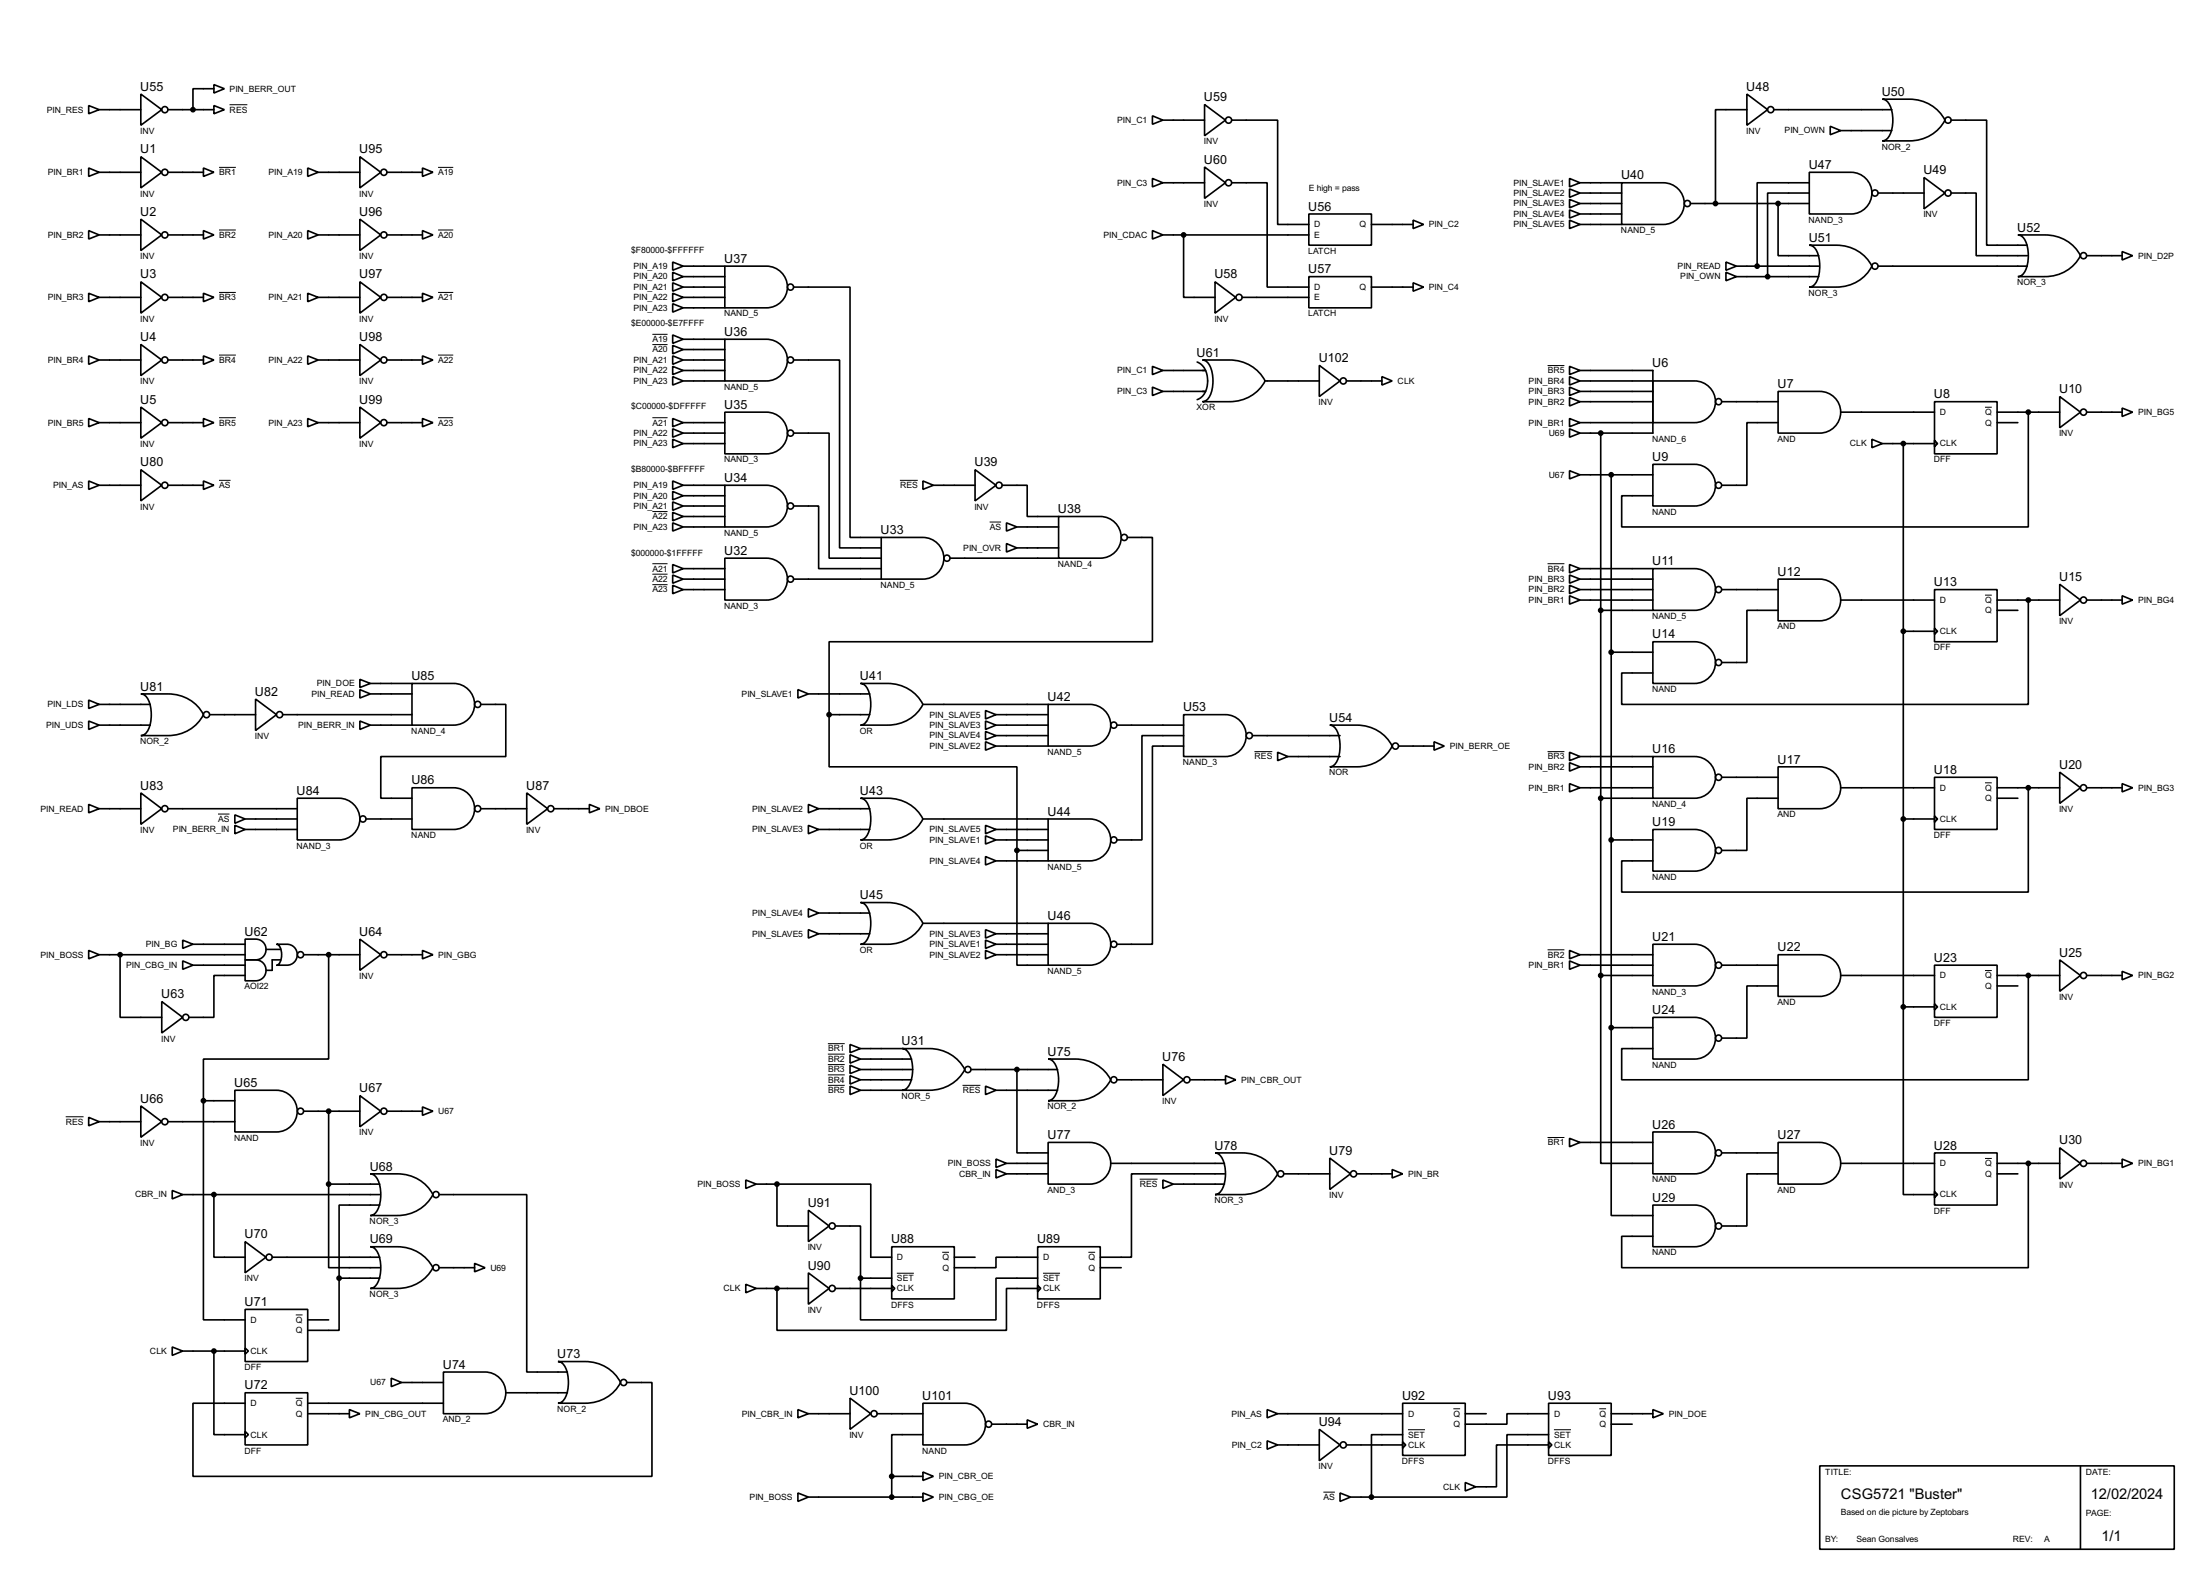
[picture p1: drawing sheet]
<svg xmlns="http://www.w3.org/2000/svg" width="536mm" height="383mm" viewBox="0 0 536 383" stroke-linecap="round" stroke-linejoin="round" font-family="sans-serif">
<g fill="none" stroke="#000" stroke-width=".4">
<path d="M21.6 25.7l2.6 1-2.6 1zM24.2 26.7h10.1M34.3 38.2l5.1 3.8-5.1 3.8zM34.3 22.9l5.1 3.8-5.1 3.8zM40.9 26.7h11.2M52.1 25.7l2.6 1-2.6 1zM52.1 20.6l2.6 1-2.6 1.1zM52.1 21.6h-5.1v5.1M87.7 38.2l5.1 3.8-5.1 3.8zM280.7 28.2l2.6 1.1-2.6 1zM283.3 29.3h10.1M293.4 25.5l5.1 3.8-5.1 3.8z"/>
<path d="M300 29.3h11.2v25.4h7.6M425.5 22.9l5.1 3.8-5.1 3.8zM425.5 26.7h-7.6v22.9M432.1 26.7h28.7M445.8 30.8l2.6 1-2.6 1zM448.4 31.8h12.4M458.5 24.2h6.6a9.6 9.6 0 0 1 8.7 5.1 9.6 9.6 0 0 1-8.7 5h-6.6a3.2 3.2 0 0 0 2.4-3.1 7.7 7.7 0 0 0-1.4-6.6zM475.3 29.3h8.6v30.4h9.9M21.6 40.9l2.6 1.1-2.6 1zM21.6 56.2l2.6 1-2.6 1zM24.2 42h10.1M24.2 57.2h10.1"/>
<path d="M34.3 53.4l5.1 3.8-5.1 3.8zM40.9 42h8.7M40.9 57.2h8.7M49.6 40.9l2.5 1.1-2.5 1zM49.6 56.2l2.5 1-2.5 1zM75 40.9l2.5 1.1-2.5 1zM75 56.2l2.5 1-2.5 1zM77.5 42h10.2M77.5 57.2h10.2M87.7 53.4l5.1 3.8-5.1 3.8zM94.3 42h8.6M94.3 57.2h8.6"/>
<path d="M102.9 40.9l2.6 1.1-2.6 1zM102.9 56.2l2.6 1-2.6 1zM280.7 56.2l2.6 1-2.6 1zM280.7 43.5l2.6 1-2.6 1zM283.3 57.2h35.5M283.3 44.5h10.1M288.3 57.2v15.2h7.7M293.4 40.7l5.1 3.8-5.1 3.8zM300 44.5h8.7v25.4h10.1M318.8 52.1h15.3v7.6h-15.3zM334.1 54.7h10.1M344.2 53.6l2.6 1.1-2.6 1z"/>
<path d="M382.3 43.5l2.6 1-2.6 1zM382.3 46l2.6 1-2.6 1.1zM382.3 48.6l2.6 1-2.6 1zM382.3 51.1l2.6 1-2.6 1zM382.3 53.6l2.6 1.1-2.6 1zM384.9 44.5h10.1M384.9 47h10.1M384.9 49.6h10.1M384.9 52.1h10.1M384.9 54.7h10.1M395 44.5h10.2a5.1 5.1 0 0 1 5.1 5.1 5.1 5.1 0 0 1-5.1 5.1h-10.2zM411.8 49.6h28.9"/>
<path d="M433.1 49.6v12.7h9.9M440.7 42h10.2a5.1 5.1 0 0 1 5.1 5 5.1 5.1 0 0 1-5.1 5.1h-10.2zM440.7 59.7h6.6a9.5 9.5 0 0 1 8.7 5.1 9.5 9.5 0 0 1-8.7 5.1h-6.6a3.2 3.2 0 0 0 2.4-3.1 7.8 7.8 0 0 0-1.3-6.7zM440.7 44.5h-12.7v20.3M440.7 47h-10.1v20.4M457.5 47h11.2M468.7 43.2l5.1 3.8-5.1 3.9zM475.3 47h6.1v15.3h12.4M491.5 57.2h6.6a9.5 9.5 0 0 1 8.7 5.1 9.5 9.5 0 0 1-8.7 5.1h-6.6a3.2 3.2 0 0 0 2.4-3.2 7.7 7.7 0 0 0-1.3-6.6zM21.6 71.4l2.6 1-2.6 1.1zM24.2 72.4h10.1M34.3 68.6l5.1 3.8-5.1 3.9z"/>
<path d="M40.9 72.4h8.7M49.6 71.4l2.5 1-2.5 1.1zM75 71.4l2.5 1-2.5 1.1zM77.5 72.4h10.2M87.7 68.6l5.1 3.8-5.1 3.9zM94.3 72.4h8.6M102.9 71.4l2.6 1-2.6 1.1zM163.9 63.8l2.5 1-2.5 1zM163.9 66.3l2.5 1.1-2.5 1zM163.9 68.9l2.5 1-2.5 1zM163.9 71.4l2.5 1-2.5 1.1zM163.9 74l2.5 1-2.5 1z"/>
<path d="M166.4 72.4h10.2M166.4 64.8h10.2M166.4 67.4h10.2M166.4 69.9h10.2M166.4 75h10.2M176.6 64.8h10.1a5.1 5.1 0 0 1 5.1 5.1 5.1 5.1 0 0 1-5.1 5.1h-10.1zM193.3 69.9h13.8v61h7.6M296 68.6l5 3.8-5 3.9zM302.6 72.4h16.2M318.8 67.4h15.3v7.6h-15.3zM334.1 69.9h10.1M344.2 68.9l2.6 1-2.6 1z"/>
<path d="M420.4 63.8l2.6 1-2.6 1zM420.4 66.3l2.6 1.1-2.6 1zM423 64.8h20M423 67.4h20M457.5 64.8h36.3M508.3 62.3h8.6M516.9 61.3l2.6 1-2.6 1zM21.6 86.7l2.6 1-2.6 1zM24.2 87.7h10.1M34.3 83.9l5.1 3.8-5.1 3.8zM34.3 99.1l5.1 3.8-5.1 3.8zM40.9 87.7h8.7"/>
<path d="M49.6 86.7l2.5 1-2.5 1zM75 86.7l2.5 1-2.5 1zM77.5 87.7h10.2M87.7 83.9l5.1 3.8-5.1 3.8zM87.7 99.1l5.1 3.8-5.1 3.8zM94.3 87.7h8.6M102.9 86.7l2.6 1-2.6 1zM163.9 81.6l2.5 1-2.5 1zM163.9 84.1l2.5 1-2.5 1.1zM163.9 86.7l2.5 1-2.5 1zM163.9 89.2l2.5 1-2.5 1zM163.9 91.7l2.5 1.1-2.5 1z"/>
<path d="M166.4 90.2h10.2M166.4 92.8h10.2M166.4 87.7h10.2M166.4 82.6h10.2M166.4 85.1h10.2M176.6 82.6h10.1a5.1 5.1 0 0 1 5.1 5.1 5.1 5.1 0 0 1-5.1 5.1h-10.1zM193.3 87.7h11.2v45.7h10.2M280.7 89.2l2.6 1-2.6 1zM280.7 94.3l2.6 1-2.6 1zM283.3 90.2h10.4M283.3 95.3h10.4M291.6 88.2a5.2 5.2 0 0 1 2.4 6.2 3.8 3.8 0 0 1-2.4 2.9"/>
<path d="M292.9 87.7h6.6a9.6 9.6 0 0 1 8.7 5.1 9.6 9.6 0 0 1-8.7 5h-6.6a3.2 3.2 0 0 0 2.4-3.1 7.7 7.7 0 0 0-1.4-6.6zM308.2 92.8h13.2M321.4 89l5 3.8-5 3.8zM328 92.8h8.6M336.6 91.7l2.5 1.1-2.5 1zM382.3 89.2l2.6 1-2.6 1zM382.3 91.7l2.6 1.1-2.6 1zM382.3 94.3l2.6 1-2.6 1zM382.3 96.8l2.6 1-2.6 1.1zM384.9 90.2h17.7v15.3h-17.7M384.9 92.8h17.7M384.9 95.3h17.7"/>
<path d="M384.9 97.8h17.7M402.6 92.8h10.2a5.1 5.1 0 0 1 5.1 5 5.1 5.1 0 0 1-5.1 5.1h-10.2zM419.4 97.8h13.7M433.1 95.3h10.2a5.1 5.1 0 0 1 5.1 5.1 5.1 5.1 0 0 1-5.1 5.1h-10.2zM471.2 97.8h15.3v12.7h-15.3zM501.7 96.6l5.1 3.8-5.1 3.8zM516.9 99.4l2.6 1-2.6 1zM21.6 101.9l2.6 1-2.6 1zM21.6 117.1l2.6 1.1-2.6 1zM24.2 102.9h10.1M24.2 118.2h10.1M34.3 114.4l5.1 3.8-5.1 3.8z"/>
<path d="M40.9 102.9h8.7M40.9 118.2h8.7M49.6 101.9l2.5 1-2.5 1zM49.6 117.1l2.5 1.1-2.5 1zM75 101.9l2.5 1-2.5 1zM77.5 102.9h10.2M94.3 102.9h8.6M102.9 101.9l2.6 1-2.6 1zM163.9 117.1l2.5 1.1-2.5 1zM163.9 119.7l2.5 1-2.5 1zM163.9 101.9l2.5 1-2.5 1zM163.9 104.4l2.5 1.1-2.5 1z"/>
<path d="M163.9 107l2.5 1-2.5 1zM166.4 102.9h10.2M166.4 118.2h10.2M166.4 105.5h10.2M166.4 108h10.2M176.6 118.2h10.1a5.1 5.1 0 0 1 5.1 5 5.1 5.1 0 0 1-5.1 5.1h-10.1zM176.6 100.4h10.1a5.1 5.1 0 0 1 5.1 5 5.1 5.1 0 0 1-5.1 5.1h-10.1zM193.3 105.5h8.7v30.4h12.7M224.8 117.1l2.6 1.1-2.6 1zM227.4 118.2h10.1M237.5 114.4l5.1 3.8-5.1 3.8zM244.1 118.2h6.1v7.6h7.7"/>
<path d="M382.3 101.9l2.6 1-2.6 1zM382.3 114.6l2.6 1-2.6 1zM382.3 104.4l2.6 1.1-2.6 1zM384.9 102.9h17.7M384.9 115.6h17.7M389.9 105.5v132M392.5 115.6v134.6M402.6 113.1h10.2a5.1 5.1 0 0 1 5.1 5 5.1 5.1 0 0 1-5.1 5.1h-10.2zM433.1 102.9h-7.6v15.3h-6.1M448.4 100.4h22.8M456 107l2.5 1-2.5 1zM458.5 108h12.7"/>
<path d="M463.6 108v137.2M471.2 107.2l.8 .8-.8 .8zM486.5 102.9h5M486.5 100.4h15.2M494.1 100.4v27.9h-99.1v-7.6h7.6M508.3 100.4h8.6M163.9 137.5l2.5 1-2.5 1zM163.9 122.2l2.5 1-2.5 1.1zM163.9 124.8l2.5 1-2.5 1zM163.9 127.3l2.5 1-2.5 1zM166.4 138.5h10.2M166.4 120.7h10.2"/>
<path d="M166.4 123.2h10.2M166.4 125.8h10.2M166.4 128.3h10.2M176.6 135.9h10.1a5.1 5.1 0 0 1 5.1 5.1 5.1 5.1 0 0 1-5.1 5.1h-10.1zM193.3 123.2h6.1v15.3h15.3M214.7 130.9h10.1a5.1 5.1 0 0 1 5.1 5 5.1 5.1 0 0 1-5.1 5.1h-10.1zM231.4 135.9h26.5M245.2 132.4l2.5 1-2.5 1zM245.2 127.3l2.5 1-2.5 1zM247.7 128.3h10.2M247.7 133.4h10.2M257.9 125.8h10.1a5.1 5.1 0 0 1 5.1 5 5.1 5.1 0 0 1-5.1 5.1h-10.1z"/>
<path d="M274.6 130.9h6.1v25.4h-78.7v17.7M382.3 137.5l2.6 1-2.6 1zM384.9 138.5h17.7M402.6 138.5h10.2a5.1 5.1 0 0 1 5.1 5 5.1 5.1 0 0 1-5.1 5.1h-10.2zM163.9 140l2.5 1-2.5 1zM163.9 142.5l2.5 1.1-2.5 1zM166.4 141h10.2M166.4 143.6h10.2M193.3 141h21.4M382.3 140l2.6 1-2.6 1zM382.3 142.5l2.6 1.1-2.6 1zM382.3 145.1l2.6 1-2.6 1z"/>
<path d="M384.9 146.1h17.7M384.9 141h17.7M384.9 143.6h17.7M389.9 148.6h12.7M392.5 158.8h10.1M402.6 156.3h10.2a5.1 5.1 0 0 1 5.1 5 5.1 5.1 0 0 1-5.1 5.1h-10.2zM419.4 143.6h13.7M433.1 141h10.2a5.1 5.1 0 0 1 5.1 5.1 5.1 5.1 0 0 1-5.1 5.1h-10.2zM433.1 148.6h-7.6v12.7h-6.1M448.4 146.1h22.8M463.6 153.7h7.6M471.2 143.6h15.3v12.7h-15.3z"/>
<path d="M471.2 153l.8 .7-.8 .8zM486.5 146.1h15.2M486.5 148.6h5M494.1 146.1v25.4h-99.1v-7.6h7.6M501.7 142.3l5.1 3.8-5.1 3.8zM508.3 146.1h8.6M516.9 145.1l2.6 1-2.6 1zM21.6 170.5l2.6 1-2.6 1zM21.6 175.6l2.6 1-2.6 1zM24.2 171.5h12.4M24.2 176.6h12.4M34.3 169h6.6a9.5 9.5 0 0 1 8.7 5 9.5 9.5 0 0 1-8.7 5.1h-6.6a3.2 3.2 0 0 0 2.4-3.1 7.7 7.7 0 0 0-1.3-6.6z"/>
<path d="M51.1 174h11.2M62.3 170.2l5.1 3.8-5.1 3.9zM68.9 174h31.5M87.7 167.9l2.5 1.1-2.5 1zM87.7 165.4l2.5 1-2.5 1zM87.7 175.6l2.5 1-2.5 1zM90.2 169h10.2M90.2 176.6h10.2M90.2 166.4h10.2M100.4 166.4h10.1a5.1 5.1 0 0 1 5.1 5.1 5.1 5.1 0 0 1-5.1 5.1h-10.1zM117.1 171.5h6.1v12.7h-30.4v10.2h7.6M194.4 167.9l2.5 1.1-2.5 1z"/>
<path d="M196.9 169h15M202 174v12.7h45.7v20.4M202 174h9.9M209.6 166.4h6.6a9.5 9.5 0 0 1 8.6 5.1 9.4 9.4 0 0 1-8.6 5.1h-6.6a3.2 3.2 0 0 0 2.3-3.2 7.9 7.9 0 0 0-1.3-6.6zM224.8 171.5h30.5M240.1 173l2.5 1-2.5 1.1zM240.1 175.6l2.5 1-2.5 1zM240.1 178.1l2.5 1-2.5 1zM242.6 174h12.7M242.6 176.6h12.7M242.6 179.1h12.7M255.3 171.5h10.2a5.1 5.1 0 0 1 5.1 5.1 5.1 5.1 0 0 1-5.1 5.1h-10.2z"/>
<path d="M272.1 176.6h16.2M288.3 174h10.2a5.1 5.1 0 0 1 5.1 5.1 5.1 5.1 0 0 1-5.1 5.1h-10.2zM288.3 179.1h-10.1v25.4h-6.1M305.1 179.1h21.3M323.9 176.6h6.6a9.5 9.5 0 0 1 8.6 5.1 9.4 9.4 0 0 1-8.6 5h-6.6a3.1 3.1 0 0 0 2.3-3.1 7.9 7.9 0 0 0-1.3-6.6zM21.6 195.9l2.6 1-2.6 1zM24.2 196.9h10.1M34.3 193.1l5.1 3.8-5.1 3.8zM40.9 196.9h31.5M57.2 198.4l2.5 1-2.5 1.1zM59.7 199.4h12.7M72.4 194.4h10.2a5.1 5.1 0 0 1 5.1 5 5.1 5.1 0 0 1-5.1 5.1h-10.2z"/>
<path d="M89.2 199.4h11.2M100.4 191.8h10.1a5.1 5.1 0 0 1 5.1 5.1 5.1 5.1 0 0 1-5.1 5.1h-10.1zM117.1 196.9h11.2M128.3 193.1l5.1 3.8-5.1 3.8zM134.9 196.9h8.7M143.6 195.9l2.5 1-2.5 1zM196.9 195.9l2.5 1-2.5 1zM199.4 196.9h12.5M209.6 194.4h6.6a9.4 9.4 0 0 1 8.6 5 9.5 9.5 0 0 1-8.6 5.1h-6.6a3.2 3.2 0 0 0 2.3-3.1 7.8 7.8 0 0 0-1.3-6.6zM224.8 199.4h30.5M240.1 180.6l2.5 1.1-2.5 1zM242.6 181.7h12.7"/>
<path d="M255.3 199.4h10.2a5.1 5.1 0 0 1 5.1 5.1 5.1 5.1 0 0 1-5.1 5.1h-10.2zM288.3 181.7h-7.6v48.2h-8.6M311.2 183.2l2.5 1-2.5 1zM313.7 184.2h12.7M340.7 181.7h8.6M349.3 180.6l2.5 1.1-2.5 1zM382.3 183.2l2.6 1-2.6 1zM382.3 185.7l2.6 1-2.6 1.1zM382.3 190.8l2.6 1-2.6 1zM384.9 191.8h17.7M384.9 184.2h17.7M384.9 186.7h17.7"/>
<path d="M389.9 194.4h12.7M402.6 184.2h10.2a5.1 5.1 0 0 1 5.1 5.1 5.1 5.1 0 0 1-5.1 5.1h-10.2zM419.4 189.3h13.7M433.1 186.7h10.2a5.1 5.1 0 0 1 5.1 5.1 5.1 5.1 0 0 1-5.1 5.1h-10.2zM433.1 194.4h-7.6v12.7h-6.1M448.4 191.8h22.8M463.6 199.4h7.6M471.2 189.3h15.3v12.7h-15.3zM471.2 198.7l.8 .7-.8 .8zM486.5 191.8h15.2M486.5 194.4h5M494.1 191.8v25.4h-99.1v-7.6h7.6"/>
<path d="M501.7 188l5.1 3.8-5.1 3.8zM508.3 191.8h8.6M516.9 190.8l2.6 1-2.6 1zM57.2 201l2.5 1-2.5 1zM59.7 202h12.7M196.9 201l2.5 1-2.5 1zM199.4 202h12.5M209.6 219.8h6.6a9.4 9.4 0 0 1 8.6 5 9.5 9.5 0 0 1-8.6 5.1h-6.6a3.2 3.2 0 0 0 2.3-3.1 7.8 7.8 0 0 0-1.3-6.6zM240.1 201l2.5 1-2.5 1zM240.1 203.5l2.5 1-2.5 1zM240.1 208.6l2.5 1-2.5 1zM242.6 202h12.7"/>
<path d="M242.6 204.5h12.7M242.6 209.6h12.7M247.7 207.1v27.9h7.6M247.7 207.1h7.6M392.5 204.5h10.1M402.6 202h10.2a5.1 5.1 0 0 1 5.1 5 5.1 5.1 0 0 1-5.1 5.1h-10.2zM21.6 231.4l2.6 1.1-2.6 1zM24.2 232.5h35.5M29.3 232.5v15.2h10.1M44.5 228.9l2.5 1-2.5 1zM44.5 234l2.5 1-2.5 1zM47 235h12.7"/>
<path d="M47 229.9h12.7M59.7 228.7a5.2 5.2 0 0 1 4.2 .5 2.54 2.54 0 0 1 .8 2.8 2.54 2.54 0 0 1-2.4 1.7h-2.6zM59.7 233.7a5.1 5.1 0 0 1 4.2 .5 2.56 2.56 0 0 1 .8 2.9 2.56 2.56 0 0 1-2.4 1.7h-2.6zM59.7 237.5h-7.6v10.2h-6.1M64.8 231.2h3.6M67.4 229.9a5 5 0 0 1 4.1 .5 2.57 2.57 0 0 1 .8 2.9 2.57 2.57 0 0 1-2.4 1.7h-2.5a2.29 2.29 0 0 0 1.2-2.5 2.24 2.24 0 0 0-1.2-2.6zM68.4 233.7h-2.1v2.6h-1.5M74 232.5h13.7M80.1 232.5v25.4h-30.5v10.1M87.7 228.7l5.1 3.8-5.1 3.8zM94.3 232.5h8.6M102.9 231.4l2.6 1.1-2.6 1z"/>
<path d="M196.9 226.4l2.5 1-2.5 1zM196.9 221.3l2.5 1-2.5 1zM199.4 227.4h12.5M199.4 222.3h12.5M224.8 224.8h30.5M240.1 226.4l2.5 1-2.5 1zM240.1 228.9l2.5 1-2.5 1zM240.1 231.4l2.5 1.1-2.5 1zM242.6 232.5h12.7M242.6 227.4h12.7M242.6 229.9h12.7M255.3 224.8h10.2a5.1 5.1 0 0 1 5.1 5.1 5.1 5.1 0 0 1-5.1 5.1h-10.2z"/>
<path d="M382.3 231.4l2.6 1.1-2.6 1zM382.3 234l2.6 1-2.6 1zM384.9 232.5h17.7M384.9 235h17.7M389.9 237.5v45.8h12.7M389.9 237.5h12.7M402.6 229.9h10.2a5.1 5.1 0 0 1 5.1 5.1 5.1 5.1 0 0 1-5.1 5.1h-10.2zM419.4 235h13.7M433.1 232.5h10.2a5.1 5.1 0 0 1 5.1 5 5.1 5.1 0 0 1-5.1 5.1h-10.2zM448.4 237.5h22.8M471.2 235h15.3v12.7h-15.3zM486.5 237.5h15.2"/>
<path d="M494.1 237.5v25.4h-99.1v-7.6h7.6M501.7 233.7l5.1 3.8-5.1 3.9zM508.3 237.5h8.6M516.9 236.5l2.6 1-2.6 1.1zM39.4 243.9l5.1 3.8-5.1 3.8zM207.1 254.3l2.5 1-2.5 1zM207.1 256.8l2.5 1.1-2.5 1zM207.1 259.4l2.5 1-2.5 1zM209.6 255.3h10.2M209.6 257.9h12.5M219.8 255.3h6.6a9.6 9.6 0 0 1 8.6 5.1 9.6 9.6 0 0 1-8.6 5.1h-6.6a3.2 3.2 0 0 0 2.3-3.2 7.7 7.7 0 0 0-1.3-6.6zM255.3 257.9h6.6a9.6 9.6 0 0 1 8.7 5 9.6 9.6 0 0 1-8.7 5.1h-6.6a3.2 3.2 0 0 0 2.4-3.1 7.6 7.6 0 0 0-1.4-6.6z"/>
<path d="M283.3 259.1l5 3.8-5 3.9zM392.5 250.2v45.8h10.1M392.5 250.2h10.1M402.6 247.7h10.2a5.1 5.1 0 0 1 5.1 5.1 5.1 5.1 0 0 1-5.1 5.1h-10.2zM433.1 240.1h-7.6v12.7h-6.1M463.6 245.2v45.7h7.6M463.6 245.2h7.6M471.2 244.4l.8 .8-.8 .7zM486.5 240.1h5M21.6 272.1l2.6 1-2.6 1zM24.2 273.1h10.1M34.3 269.3l5.1 3.8-5.1 3.8z"/>
<path d="M40.9 273.1h16.3M49.6 268v53.4h10.1M49.6 268h7.6M57.2 265.5h10.2a5.1 5.1 0 0 1 5 5 5.1 5.1 0 0 1-5 5.1h-10.2zM74 270.6h13.7M80.1 270.6v17.7M87.7 266.8l5.1 3.8-5.1 3.8zM94.3 270.6h8.6M102.9 269.5l2.6 1.1-2.6 1zM207.1 261.9l2.5 1-2.5 1.1zM207.1 264.5l2.5 1-2.5 1zM209.6 260.4h12.7"/>
<path d="M209.6 262.9h12.5M209.6 265.5h10.2M236.5 260.4h21.1M240.1 264.5l2.5 1-2.5 1zM242.6 265.5h15M247.7 260.4v20.3h7.6M255.3 278.2h10.2a5.1 5.1 0 0 1 5.1 5 5.1 5.1 0 0 1-5.1 5.1h-10.2zM272.1 262.9h11.2M289.9 262.9h8.6M298.5 261.9l2.5 1-2.5 1.1zM382.3 277.2l2.6 1-2.6 1zM384.9 278.2h17.7"/>
<path d="M402.6 275.6h10.2a5.1 5.1 0 0 1 5.1 5.1 5.1 5.1 0 0 1-5.1 5.1h-10.2zM433.1 278.2h10.2a5.1 5.1 0 0 1 5.1 5 5.1 5.1 0 0 1-5.1 5.1h-10.2zM501.7 279.5l5.1 3.8-5.1 3.8zM42 289.9l2.5 1-2.5 1zM44.5 290.9h48M52.1 290.9v15.2h7.6M80.1 288.3v20.4h12.4M80.1 288.3h12.4M90.2 285.8h6.6a9.6 9.6 0 0 1 8.7 5.1 9.6 9.6 0 0 1-8.7 5.1h-6.6a3.2 3.2 0 0 0 2.4-3.2 7.6 7.6 0 0 0-1.4-6.6zM92.5 293.4h-9.9v17.8M107 290.9h21.3v43.2h9.9M181.7 287.3l2.5 1-2.5 1.1z"/>
<path d="M184.2 288.3h5.1M189.3 288.3h22.8v17.8h5.1M189.3 288.3v10.2h7.6M196.9 294.7l5.1 3.8-5.1 3.8zM203.5 298.5h6.1v12.7M242.6 282.2l2.6 1.1-2.6 1zM242.6 284.8l2.6 1-2.6 1zM245.2 283.3h10.1M245.2 285.8h10.1M270.6 283.3h27.7M283.3 287.3l2.5 1-2.5 1.1zM285.8 288.3h12.5"/>
<path d="M296 280.7h6.6a9.6 9.6 0 0 1 8.6 5.1 9.6 9.6 0 0 1-8.6 5.1h-6.6a3.2 3.2 0 0 0 2.3-3.2 7.7 7.7 0 0 0-1.3-6.6zM298.3 285.8h-22.7v20.3h-7.6M312.7 285.8h11.2M323.9 282l5.1 3.8-5.1 3.8zM330.5 285.8h8.6M339.1 284.8l2.6 1-2.6 1zM402.6 293.4h10.2a5.1 5.1 0 0 1 5.1 5.1 5.1 5.1 0 0 1-5.1 5.1h-10.2zM419.4 280.7h13.7M433.1 285.8h-7.6v12.7h-6.1M448.4 283.3h22.8M471.2 280.7h15.3v12.7h-15.3zM471.2 290.1l.8 .8-.8 .7z"/>
<path d="M486.5 283.3h15.2M486.5 285.8h5M494.1 283.3v25.4h-99.1v-7.7h7.6M508.3 283.3h8.6M516.9 282.2l2.6 1.1-2.6 1zM59.7 302.3l5.1 3.8-5.1 3.8zM59.7 318.8h15.3v12.7h-15.3zM66.3 306.1h26.2M82.6 311.2v12.7h-7.6M82.6 311.2h9.9M90.2 303.6h6.6a9.6 9.6 0 0 1 8.7 5.1 9.6 9.6 0 0 1-8.7 5h-6.6a3.2 3.2 0 0 0 2.4-3.1 7.7 7.7 0 0 0-1.4-6.6zM107 308.7h8.6"/>
<path d="M115.6 307.6l2.6 1.1-2.6 1zM181.7 312.7l2.5 1-2.5 1.1zM184.2 313.7h12.7M189.3 313.7v10.2h55.9v-10.2h7.6M196.9 309.9l5.1 3.8-5.1 3.9zM203.5 313.7h13.7M209.6 311.2v10.2h33v-10.2h10.2M209.6 311.2h7.6M217.2 303.6h15.3v12.7h-15.3zM217.2 313l.8 .7-.8 .8zM232.5 306.1h5M252.8 303.6h15.2v12.7h-15.2z"/>
<path d="M252.8 313l.7 .7-.7 .8zM252.8 306.1h-10.2v2.6h-10.1M268 308.7h5.1M42 328l2.5 1-2.5 1zM44.5 329h15.2M52.1 329v20.3h7.6M59.7 328.2l.8 .8-.8 .7zM59.7 339.1h15.3v12.7h-15.3zM75 321.4h5.1M95.3 335.6l2.5 1-2.5 1zM97.8 336.6h10.2M108 334.1h10.2a5.1 5.1 0 0 1 5 5 5.1 5.1 0 0 1-5 5.1h-10.2z"/>
<path d="M123.2 339.1h15M135.9 331.5h6.6a9.5 9.5 0 0 1 8.7 5.1 9.5 9.5 0 0 1-8.7 5.1h-6.6a3.2 3.2 0 0 0 2.4-3.2 7.8 7.8 0 0 0-1.3-6.6zM152.7 336.6h6.1v22.9h-111.8v-17.8h12.7M59.7 348.5l.8 .8-.8 .8zM75 341.7h33M75 344.2h10.1M85.1 343.2l2.6 1-2.6 1zM194.4 343.2l2.5 1-2.5 1zM196.9 344.2h10.2M207.1 340.4l5 3.8-5 3.8zM213.7 344.2h11.1M217.2 359.5h7.6"/>
<path d="M217.2 359.5v5M224.8 358.4l2.6 1.1-2.6 1zM224.8 341.7h10.2a5.1 5.1 0 0 1 5.1 5 5.1 5.1 0 0 1-5.1 5.1h-10.2zM224.8 349.3h-7.6v10.2M241.6 346.8h8.6M250.2 345.7l2.6 1.1-2.6 1zM308.7 350.8l2.5 1-2.5 1.1zM308.7 343.2l2.5 1-2.5 1zM311.2 344.2h30.5M311.2 351.8h10.2M321.4 348l5 3.8-5 3.9zM328 351.8h13.7"/>
<path d="M341.7 341.7h15.2v12.7h-15.2zM341.7 351.1l.7 .7-.7 .8zM341.7 349.3h-7.6v15.2M356.9 344.2h5.1M377.2 341.7h15.3v12.7h-15.3zM377.2 351.1l.8 .7-.8 .8zM377.2 344.2h-10.1v2.6h-10.2M377.2 349.3h-10.1v15.2h-33M377.2 351.8h-12.7v10.2h-5M392.5 344.2h10.1M392.5 346.8h5.1M402.6 343.2l2.6 1-2.6 1z"/>
<path d="M443.3 356.9h86.3v20.3h-86.3zM506.8 356.9v20.3M194.4 363.5l2.5 1-2.5 1.1zM196.9 364.5h27.9M224.8 363.5l2.6 1-2.6 1.1zM326.4 363.5l2.6 1-2.6 1.1zM329 364.5h5.1M356.9 361l2.6 1-2.6 1z"/>
<circle cx="40.1" cy="26.7" r=".75"/>
<circle cx="299.2" cy="29.3" r=".75"/>
<circle cx="431.3" cy="26.7" r=".75"/>
<circle cx="474.5" cy="29.3" r=".75"/>
<circle cx="40.1" cy="57.2" r=".75"/>
<circle cx="40.1" cy="42" r=".75"/>
<circle cx="93.5" cy="57.2" r=".75"/>
<circle cx="93.5" cy="42" r=".75"/>
<circle cx="299.2" cy="44.5" r=".75"/>
<circle cx="411" cy="49.6" r=".75"/>
<circle cx="456.7" cy="47" r=".75"/>
<circle cx="474.5" cy="47" r=".75"/>
<circle cx="40.1" cy="72.4" r=".75"/>
<circle cx="93.5" cy="72.4" r=".75"/>
<circle cx="192.5" cy="69.9" r=".75"/>
<circle cx="301.8" cy="72.4" r=".75"/>
<circle cx="456.7" cy="64.8" r=".75"/>
<circle cx="507.5" cy="62.3" r=".75"/>
<circle cx="40.1" cy="87.7" r=".75"/>
<circle cx="93.5" cy="87.7" r=".75"/>
<circle cx="192.5" cy="87.7" r=".75"/>
<circle cx="327.2" cy="92.8" r=".75"/>
<circle cx="418.6" cy="97.8" r=".75"/>
<circle cx="40.1" cy="102.9" r=".75"/>
<circle cx="40.1" cy="118.2" r=".75"/>
<circle cx="93.5" cy="102.9" r=".75"/>
<circle cx="192.5" cy="105.5" r=".75"/>
<circle cx="243.3" cy="118.2" r=".75"/>
<circle cx="418.6" cy="118.2" r=".75"/>
<circle cx="507.5" cy="100.4" r=".75"/>
<circle cx="192.5" cy="123.2" r=".75"/>
<circle cx="230.6" cy="135.9" r=".75"/>
<circle cx="273.8" cy="130.9" r=".75"/>
<circle cx="192.5" cy="141" r=".75"/>
<circle cx="418.6" cy="143.6" r=".75"/>
<circle cx="507.5" cy="146.1" r=".75"/>
<circle cx="50.3" cy="174" r=".75"/>
<circle cx="68.1" cy="174" r=".75"/>
<circle cx="116.3" cy="171.5" r=".75"/>
<circle cx="271.3" cy="176.6" r=".75"/>
<circle cx="304.3" cy="179.1" r=".75"/>
<circle cx="418.6" cy="161.3" r=".75"/>
<circle cx="40.1" cy="196.9" r=".75"/>
<circle cx="88.4" cy="199.4" r=".75"/>
<circle cx="116.3" cy="196.9" r=".75"/>
<circle cx="134.1" cy="196.9" r=".75"/>
<circle cx="339.9" cy="181.7" r=".75"/>
<circle cx="418.6" cy="189.3" r=".75"/>
<circle cx="507.5" cy="191.8" r=".75"/>
<circle cx="271.3" cy="204.5" r=".75"/>
<circle cx="418.6" cy="207.1" r=".75"/>
<circle cx="73.2" cy="232.5" r=".75"/>
<circle cx="93.5" cy="232.5" r=".75"/>
<circle cx="271.3" cy="229.9" r=".75"/>
<circle cx="418.6" cy="235" r=".75"/>
<circle cx="507.5" cy="237.5" r=".75"/>
<circle cx="45.2" cy="247.7" r=".75"/>
<circle cx="418.6" cy="252.8" r=".75"/>
<circle cx="40.1" cy="273.1" r=".75"/>
<circle cx="73.2" cy="270.6" r=".75"/>
<circle cx="93.5" cy="270.6" r=".75"/>
<circle cx="235.7" cy="260.4" r=".75"/>
<circle cx="271.3" cy="262.9" r=".75"/>
<circle cx="289.1" cy="262.9" r=".75"/>
<circle cx="106.2" cy="290.9" r=".75"/>
<circle cx="202.7" cy="298.5" r=".75"/>
<circle cx="311.9" cy="285.8" r=".75"/>
<circle cx="329.7" cy="285.8" r=".75"/>
<circle cx="418.6" cy="298.5" r=".75"/>
<circle cx="418.6" cy="280.7" r=".75"/>
<circle cx="507.5" cy="283.3" r=".75"/>
<circle cx="65.5" cy="306.1" r=".75"/>
<circle cx="106.2" cy="308.7" r=".75"/>
<circle cx="202.7" cy="313.7" r=".75"/>
<circle cx="151.9" cy="336.6" r=".75"/>
<circle cx="212.9" cy="344.2" r=".75"/>
<circle cx="240.8" cy="346.8" r=".75"/>
<circle cx="327.2" cy="351.8" r=".75"/>
</g>
<g fill="none" stroke="#000" stroke-width=".24">
<path d="M55.9 25.5h4.4M53.4 40.8h4.1M53.4 56h4.1M106.7 40.8h3.7M106.7 56h3.7M53.4 71.2h4.1M106.7 71.2h3.7M53.4 86.5h4.1M106.7 86.5h3.7M158.9 81.4h3.7M158.9 83.9h3.7M377 89h4.1"/>
<path d="M483.5 99.2h1.7M53.4 101.7h4.1M53.4 117h2.8M106.7 101.7h3.7M158.9 101.7h3.7M219.2 117h4.4M158.9 137.3h3.7M158.9 139.8h3.7M158.9 124.6h3.7M241.1 127.1h2.8M377 137.3h4.1M158.9 142.4h3.7"/>
<path d="M483.5 144.9h1.7M53.1 198.2h2.8M305.6 183h4.3M377 183h4.1M483.5 190.6h1.7M377 231.3h4.1M483.5 236.3h1.7M201.7 254.1h4.1M201.7 256.7h4.1M201.7 259.2h4.1M16 271.9h4.4M201.7 261.7h4.1"/>
<path d="M201.7 264.3h4.1M234.5 264.3h4.3M377 277h4.1M277.6 287.1h4.4M483.5 282.1h1.7M218.5 310h4.1M229.5 304.9h1.7M254.1 310h4.1M265.1 304.9h1.7M72.1 320.2h1.6M72.1 340.5h1.6M343 348.1h4.1"/>
<path d="M354 343h1.7M378.5 348.1h4.2M389.6 343h1.6M322.4 363.3h2.8"/>
</g>
<g fill="#000" stroke="#000" stroke-width=".4">
<circle cx="47" cy="26.7" r=".5"/>
<circle cx="288.3" cy="57.2" r=".5"/>
<circle cx="417.8" cy="49.6" r=".5"/>
<circle cx="433.1" cy="49.6" r=".5"/>
<circle cx="428" cy="64.8" r=".5"/>
<circle cx="430.5" cy="67.4" r=".5"/>
<circle cx="389.9" cy="105.5" r=".5"/>
<circle cx="392.4" cy="115.6" r=".5"/>
<circle cx="463.6" cy="108" r=".5"/>
<circle cx="494" cy="100.4" r=".5"/>
<circle cx="389.9" cy="148.6" r=".5"/>
<circle cx="392.4" cy="158.8" r=".5"/>
<circle cx="463.6" cy="153.7" r=".5"/>
<circle cx="494" cy="146.1" r=".5"/>
<circle cx="201.9" cy="174" r=".5"/>
<circle cx="389.9" cy="194.4" r=".5"/>
<circle cx="463.6" cy="199.4" r=".5"/>
<circle cx="494" cy="191.8" r=".5"/>
<circle cx="247.7" cy="207.1" r=".5"/>
<circle cx="392.4" cy="204.5" r=".5"/>
<circle cx="29.2" cy="232.5" r=".5"/>
<circle cx="80" cy="232.5" r=".5"/>
<circle cx="389.9" cy="237.5" r=".5"/>
<circle cx="494" cy="237.5" r=".5"/>
<circle cx="392.4" cy="250.2" r=".5"/>
<circle cx="463.6" cy="245.2" r=".5"/>
<circle cx="49.5" cy="268" r=".5"/>
<circle cx="80" cy="270.6" r=".5"/>
<circle cx="247.7" cy="260.4" r=".5"/>
<circle cx="52.1" cy="290.9" r=".5"/>
<circle cx="80" cy="288.3" r=".5"/>
<circle cx="189.2" cy="288.3" r=".5"/>
<circle cx="494" cy="283.3" r=".5"/>
<circle cx="82.6" cy="311.2" r=".5"/>
<circle cx="189.2" cy="313.7" r=".5"/>
<circle cx="209.6" cy="311.2" r=".5"/>
<circle cx="52.1" cy="329" r=".5"/>
<circle cx="217.2" cy="359.5" r=".5"/>
<circle cx="217.2" cy="364.5" r=".5"/>
<circle cx="334" cy="364.5" r=".5"/>
</g>
<g font-size="4">
<text x="448.4" y="365.1">CSG5721 &quot;Buster&quot;</text>
<text x="509.3" y="365.1">12/02/2024</text>
<text x="511.9" y="375.2">1/1</text>
</g>
<g font-size="3.4">
<text x="34.2" y="22.1">U55</text>
<text x="425.4" y="22.1">U48</text>
<text x="458.4" y="23.3">U50</text>
<text x="293.3" y="24.7">U59</text>
<text x="34.2" y="37.4">U1</text>
<text x="87.5" y="37.4">U95</text>
<text x="293.3" y="39.9">U60</text>
<text x="440.6" y="41.2">U47</text>
<text x="394.9" y="43.7">U40</text>
<text x="468.5" y="42.4">U49</text>
<text x="34.2" y="52.6">U2</text>
<text x="87.5" y="52.6">U96</text>
<text x="318.7" y="51.3">U56</text>
<text x="440.6" y="58.9">U51</text>
<text x="491.4" y="56.4">U52</text>
<text x="176.4" y="64">U37</text>
<text x="34.2" y="67.8">U3</text>
<text x="87.5" y="67.8">U97</text>
<text x="295.8" y="67.8">U58</text>
<text x="318.7" y="66.6">U57</text>
<text x="34.2" y="83.1">U4</text>
<text x="87.5" y="83.1">U98</text>
<text x="176.4" y="81.8">U36</text>
<text x="291.5" y="86.8">U61</text>
<text x="321.2" y="88.2">U102</text>
<text x="402.5" y="89.4">U6</text>
<text x="433" y="94.5">U7</text>
<text x="501.6" y="95.8">U10</text>
<text x="34.2" y="98.3">U5</text>
<text x="87.5" y="98.3">U99</text>
<text x="176.4" y="99.5">U35</text>
<text x="471.1" y="97">U8</text>
<text x="34.2" y="113.6">U80</text>
<text x="237.4" y="113.6">U39</text>
<text x="402.5" y="112.2">U9</text>
<text x="176.4" y="117.4">U34</text>
<text x="257.7" y="124.9">U38</text>
<text x="214.5" y="130.1">U33</text>
<text x="176.4" y="135.1">U32</text>
<text x="402.5" y="137.6">U11</text>
<text x="433" y="140.2">U12</text>
<text x="471.1" y="142.8">U13</text>
<text x="501.6" y="141.5">U15</text>
<text x="402.5" y="155.5">U14</text>
<text x="100.2" y="165.6">U85</text>
<text x="209.5" y="165.6">U41</text>
<text x="34.2" y="168.2">U81</text>
<text x="62.1" y="169.4">U82</text>
<text x="255.2" y="170.7">U42</text>
<text x="288.2" y="173.2">U53</text>
<text x="323.8" y="175.7">U54</text>
<text x="402.5" y="183.4">U16</text>
<text x="433" y="185.9">U17</text>
<text x="100.2" y="191">U86</text>
<text x="471.1" y="188.5">U18</text>
<text x="501.6" y="187.2">U20</text>
<text x="34.2" y="192.3">U83</text>
<text x="72.3" y="193.6">U84</text>
<text x="128.2" y="192.3">U87</text>
<text x="209.5" y="193.6">U43</text>
<text x="255.2" y="198.6">U44</text>
<text x="402.5" y="201.2">U19</text>
<text x="209.5" y="219">U45</text>
<text x="59.6" y="227.9">U62</text>
<text x="87.5" y="227.9">U64</text>
<text x="255.2" y="224">U46</text>
<text x="402.5" y="229.1">U21</text>
<text x="433" y="231.7">U22</text>
<text x="501.6" y="232.9">U25</text>
<text x="471.1" y="234.2">U23</text>
<text x="39.3" y="243.1">U63</text>
<text x="402.5" y="246.9">U24</text>
<text x="219.6" y="254.5">U31</text>
<text x="255.2" y="257.1">U75</text>
<text x="283.1" y="258.3">U76</text>
<text x="34.2" y="268.5">U66</text>
<text x="57.1" y="264.7">U65</text>
<text x="87.5" y="266">U67</text>
<text x="402.5" y="274.8">U26</text>
<text x="255.2" y="277.4">U77</text>
<text x="295.8" y="279.9">U78</text>
<text x="323.8" y="281.2">U79</text>
<text x="433" y="277.4">U27</text>
<text x="471.1" y="279.9">U28</text>
<text x="501.6" y="278.7">U30</text>
<text x="90.1" y="285">U68</text>
<text x="196.8" y="293.9">U91</text>
<text x="402.5" y="292.6">U29</text>
<text x="59.6" y="301.5">U70</text>
<text x="90.1" y="302.8">U69</text>
<text x="217.1" y="302.8">U88</text>
<text x="252.6" y="302.8">U89</text>
<text x="196.8" y="309.1">U90</text>
<text x="59.6" y="318">U71</text>
<text x="107.9" y="333.3">U74</text>
<text x="135.8" y="330.7">U73</text>
<text x="59.6" y="338.3">U72</text>
<text x="206.9" y="339.6">U100</text>
<text x="224.7" y="340.9">U101</text>
<text x="341.5" y="340.9">U92</text>
<text x="377.1" y="340.9">U93</text>
<text x="321.2" y="347.2">U94</text>
</g>
<g font-size="2.4">
<text x="55.9" y="22.3">PIN_BERR_OUT</text>
<text x="11.4" y="27.4">PIN_RES</text>
<text x="55.9" y="27.4">RES</text>
<text x="272.1" y="30">PIN_C1</text>
<text x="34.1" y="32.6">INV</text>
<text x="293.2" y="35.2">INV</text>
<text x="425.3" y="32.6">INV</text>
<text x="434.7" y="32.5">PIN_OWN</text>
<text x="458.3" y="36.4">NOR_2</text>
<text x="11.6" y="42.7">PIN_BR1</text>
<text x="34.1" y="47.9">INV</text>
<text x="53.4" y="42.7">BR1</text>
<text x="65.4" y="42.7">PIN_A19</text>
<text x="87.5" y="47.9">INV</text>
<text x="106.7" y="42.7">A19</text>
<text x="272.1" y="45.2">PIN_C3</text>
<text x="318.8" y="46.4">E high = pass</text>
<text x="368.6" y="45.2">PIN_SLAVE1</text>
<text x="368.6" y="47.7">PIN_SLAVE2</text>
<text x="293.2" y="50.4">INV</text>
<text x="368.6" y="50.2">PIN_SLAVE3</text>
<text x="368.6" y="52.8">PIN_SLAVE4</text>
<text x="468.5" y="52.9">INV</text>
<text x="11.6" y="57.9">PIN_BR2</text>
<text x="53.4" y="57.9">BR2</text>
<text x="65.4" y="57.9">PIN_A20</text>
<text x="106.7" y="57.9">A20</text>
<text x="268.8" y="57.9">PIN_CDAC</text>
<text x="320.1" y="55.4">D</text>
<text x="320.1" y="57.9">E</text>
<text x="331.1" y="55.4">Q</text>
<text x="348" y="55.4">PIN_C2</text>
<text x="368.6" y="55.4">PIN_SLAVE5</text>
<text x="394.8" y="56.8">NAND_5</text>
<text x="440.5" y="54.2">NAND_3</text>
<text x="34.1" y="63.1">INV</text>
<text x="87.5" y="63.1">INV</text>
<text x="153.7" y="61.6">$F80000-$FFFFFF</text>
<text x="154.3" y="65.5">PIN_A19</text>
<text x="318.6" y="61.8">LATCH</text>
<text x="408.6" y="65.5">PIN_READ</text>
<text x="520.8" y="62.9">PIN_D2P</text>
<text x="154.3" y="68.1">PIN_A20</text>
<text x="154.3" y="70.6">PIN_A21</text>
<text x="320.1" y="70.6">D</text>
<text x="331.1" y="70.6">Q</text>
<text x="348" y="70.6">PIN_C4</text>
<text x="409.3" y="68.1">PIN_OWN</text>
<text x="440.5" y="72">NOR_3</text>
<text x="491.3" y="69.5">NOR_3</text>
<text x="11.6" y="73.1">PIN_BR3</text>
<text x="53.4" y="73.1">BR3</text>
<text x="65.4" y="73.1">PIN_A21</text>
<text x="106.7" y="73.1">A21</text>
<text x="154.3" y="73.1">PIN_A22</text>
<text x="154.3" y="75.6">PIN_A23</text>
<text x="176.4" y="77">NAND_5</text>
<text x="318.6" y="77">LATCH</text>
<text x="320.1" y="73.1">E</text>
<text x="34.1" y="78.3">INV</text>
<text x="87.5" y="78.3">INV</text>
<text x="153.7" y="79.4">$E00000-$E7FFFF</text>
<text x="158.9" y="83.3">A19</text>
<text x="295.8" y="78.3">INV</text>
<text x="11.6" y="88.4">PIN_BR4</text>
<text x="53.4" y="88.4">BR4</text>
<text x="65.4" y="88.4">PIN_A22</text>
<text x="106.7" y="88.4">A22</text>
<text x="154.3" y="88.4">PIN_A21</text>
<text x="158.9" y="85.8">A20</text>
<text x="34.1" y="93.6">INV</text>
<text x="87.5" y="93.6">INV</text>
<text x="154.3" y="90.9">PIN_A22</text>
<text x="154.3" y="93.5">PIN_A23</text>
<text x="176.4" y="94.9">NAND_5</text>
<text x="272.1" y="90.9">PIN_C1</text>
<text x="272.1" y="96">PIN_C3</text>
<text x="340.4" y="93.5">CLK</text>
<text x="372.3" y="93.5">PIN_BR4</text>
<text x="372.3" y="96">PIN_BR3</text>
<text x="377" y="90.9">BR5</text>
<text x="153.7" y="99.7">$C00000-$DFFFFF</text>
<text x="291.4" y="99.9">XOR</text>
<text x="321.2" y="98.7">INV</text>
<text x="372.3" y="98.5">PIN_BR2</text>
<text x="472.5" y="101">D</text>
<text x="483.5" y="101">Q</text>
<text x="520.8" y="101">PIN_BG5</text>
<text x="11.6" y="103.6">PIN_BR5</text>
<text x="53.4" y="103.6">BR5</text>
<text x="65.4" y="103.6">PIN_A23</text>
<text x="106.7" y="103.6">A23</text>
<text x="154.3" y="106.2">PIN_A22</text>
<text x="158.9" y="103.6">A21</text>
<text x="372.3" y="103.6">PIN_BR1</text>
<text x="377.2" y="106.2">U69</text>
<text x="402.4" y="107.6">NAND_6</text>
<text x="432.9" y="107.6">AND</text>
<text x="483.5" y="103.6">Q</text>
<text x="501.5" y="106.3">INV</text>
<text x="34.1" y="108.8">INV</text>
<text x="87.5" y="108.8">INV</text>
<text x="154.3" y="108.7">PIN_A23</text>
<text x="176.4" y="112.6">NAND_3</text>
<text x="450.6" y="108.7">CLK</text>
<text x="471" y="112.6">DFF</text>
<text x="472.5" y="108.7">CLK</text>
<text x="12.9" y="118.9">PIN_AS</text>
<text x="53.4" y="118.9">AS</text>
<text x="153.7" y="115">$B80000-$BFFFFF</text>
<text x="154.3" y="118.9">PIN_A19</text>
<text x="219.2" y="118.9">RES</text>
<text x="377.2" y="116.3">U67</text>
<text x="34.1" y="124.1">INV</text>
<text x="154.3" y="121.4">PIN_A20</text>
<text x="154.3" y="123.9">PIN_A21</text>
<text x="237.3" y="124.1">INV</text>
<text x="402.4" y="125.3">NAND</text>
<text x="154.3" y="129">PIN_A23</text>
<text x="158.9" y="126.4">A22</text>
<text x="176.4" y="130.4">NAND_5</text>
<text x="241.1" y="129">AS</text>
<text x="153.7" y="135.3">$000000-$1FFFFF</text>
<text x="234.6" y="134.1">PIN_OVR</text>
<text x="158.9" y="139.2">A21</text>
<text x="158.9" y="141.7">A22</text>
<text x="214.5" y="143.1">NAND_5</text>
<text x="257.7" y="138">NAND_4</text>
<text x="372.3" y="141.7">PIN_BR3</text>
<text x="377" y="139.2">BR4</text>
<text x="158.9" y="144.3">A23</text>
<text x="176.4" y="148.2">NAND_3</text>
<text x="372.3" y="144.3">PIN_BR2</text>
<text x="372.3" y="146.8">PIN_BR1</text>
<text x="472.5" y="146.8">D</text>
<text x="483.5" y="146.8">Q</text>
<text x="483.5" y="149.3">Q</text>
<text x="520.8" y="146.8">PIN_BG4</text>
<text x="402.4" y="150.7">NAND_5</text>
<text x="432.9" y="153.3">AND</text>
<text x="472.5" y="154.4">CLK</text>
<text x="501.5" y="152">INV</text>
<text x="471" y="158.4">DFF</text>
<text x="77.2" y="167.1">PIN_DOE</text>
<text x="11.6" y="172.2">PIN_LDS</text>
<text x="75.9" y="169.7">PIN_READ</text>
<text x="180.6" y="169.7">PIN_SLAVE1</text>
<text x="402.4" y="168.5">NAND</text>
<text x="11.2" y="177.3">PIN_UDS</text>
<text x="62.1" y="179.9">INV</text>
<text x="72.6" y="177.3">PIN_BERR_IN</text>
<text x="100.2" y="178.7">NAND_4</text>
<text x="209.4" y="178.7">OR</text>
<text x="226.4" y="174.7">PIN_SLAVE5</text>
<text x="226.4" y="177.3">PIN_SLAVE3</text>
<text x="226.4" y="179.8">PIN_SLAVE4</text>
<text x="34.1" y="181.2">NOR_2</text>
<text x="226.4" y="182.4">PIN_SLAVE2</text>
<text x="255.1" y="183.8">NAND_5</text>
<text x="305.6" y="184.9">RES</text>
<text x="353.1" y="182.4">PIN_BERR_OE</text>
<text x="377" y="184.9">BR3</text>
<text x="288.1" y="186.3">NAND_3</text>
<text x="323.7" y="188.8">NOR</text>
<text x="372.3" y="187.4">PIN_BR2</text>
<text x="9.8" y="197.6">PIN_READ</text>
<text x="147.4" y="197.6">PIN_DBOE</text>
<text x="183.2" y="197.6">PIN_SLAVE2</text>
<text x="372.3" y="192.5">PIN_BR1</text>
<text x="402.4" y="196.5">NAND_4</text>
<text x="472.5" y="192.5">D</text>
<text x="483.5" y="192.5">Q</text>
<text x="483.5" y="195.1">Q</text>
<text x="501.5" y="197.7">INV</text>
<text x="520.8" y="192.5">PIN_BG3</text>
<text x="34.1" y="202.8">INV</text>
<text x="42.1" y="202.7">PIN_BERR_IN</text>
<text x="53.1" y="200.1">AS</text>
<text x="128.1" y="202.8">INV</text>
<text x="183.2" y="202.7">PIN_SLAVE3</text>
<text x="226.4" y="202.7">PIN_SLAVE5</text>
<text x="432.9" y="199">AND</text>
<text x="472.5" y="200.1">CLK</text>
<text x="72.2" y="206.6">NAND_3</text>
<text x="100.2" y="204.1">NAND</text>
<text x="209.4" y="206.6">OR</text>
<text x="226.4" y="205.2">PIN_SLAVE1</text>
<text x="471" y="204.1">DFF</text>
<text x="226.4" y="210.3">PIN_SLAVE4</text>
<text x="255.1" y="211.7">NAND_5</text>
<text x="402.4" y="214.2">NAND</text>
<text x="183.2" y="223">PIN_SLAVE4</text>
<text x="9.9" y="233.2">PIN_BOSS</text>
<text x="35.5" y="230.6">PIN_BG</text>
<text x="106.7" y="233.2">PIN_GBG</text>
<text x="183.2" y="228.1">PIN_SLAVE5</text>
<text x="209.4" y="232">OR</text>
<text x="226.4" y="228.1">PIN_SLAVE3</text>
<text x="226.4" y="230.6">PIN_SLAVE1</text>
<text x="226.4" y="233.2">PIN_SLAVE2</text>
<text x="377" y="233.2">BR2</text>
<text x="30.7" y="235.7">PIN_CBG_IN</text>
<text x="87.5" y="238.4">INV</text>
<text x="255.1" y="237.1">NAND_5</text>
<text x="372.3" y="235.7">PIN_BR1</text>
<text x="472.5" y="238.2">D</text>
<text x="483.5" y="238.2">Q</text>
<text x="520.8" y="238.2">PIN_BG2</text>
<text x="59.5" y="240.9">AOI22</text>
<text x="402.4" y="242.2">NAND_3</text>
<text x="432.9" y="244.7">AND</text>
<text x="472.5" y="245.9">CLK</text>
<text x="483.5" y="240.8">Q</text>
<text x="501.5" y="243.5">INV</text>
<text x="471" y="249.8">DFF</text>
<text x="39.2" y="253.6">INV</text>
<text x="201.7" y="256">BR1</text>
<text x="201.7" y="258.6">BR2</text>
<text x="201.7" y="261.1">BR3</text>
<text x="201.7" y="263.6">BR4</text>
<text x="302.3" y="263.6">PIN_CBR_OUT</text>
<text x="402.4" y="260">NAND</text>
<text x="201.7" y="266.2">BR5</text>
<text x="219.6" y="267.6">NOR_5</text>
<text x="234.5" y="266.2">RES</text>
<text x="283.1" y="268.9">INV</text>
<text x="16" y="273.8">RES</text>
<text x="106.7" y="271.3">U67</text>
<text x="255.1" y="270.1">NOR_2</text>
<text x="34.1" y="279">INV</text>
<text x="57" y="277.7">NAND</text>
<text x="87.5" y="276.5">INV</text>
<text x="377" y="278.9">BR1</text>
<text x="230.9" y="284">PIN_BOSS</text>
<text x="233.6" y="286.5">CBR_IN</text>
<text x="343" y="286.5">PIN_BR</text>
<text x="402.4" y="287.9">NAND</text>
<text x="472.5" y="284">D</text>
<text x="483.5" y="284">Q</text>
<text x="483.5" y="286.5">Q</text>
<text x="520.8" y="284">PIN_BG1</text>
<text x="32.9" y="291.6">CBR_IN</text>
<text x="169.9" y="289">PIN_BOSS</text>
<text x="255.1" y="290.4">AND_3</text>
<text x="277.6" y="289">RES</text>
<text x="295.8" y="293">NOR_3</text>
<text x="323.7" y="291.7">INV</text>
<text x="432.9" y="290.4">AND</text>
<text x="472.5" y="291.6">CLK</text>
<text x="501.5" y="289.2">INV</text>
<text x="90" y="298.1">NOR_3</text>
<text x="471" y="295.5">DFF</text>
<text x="196.7" y="304.4">INV</text>
<text x="402.4" y="305.7">NAND</text>
<text x="119.4" y="309.4">U69</text>
<text x="218.5" y="311.9">SET</text>
<text x="218.5" y="306.8">D</text>
<text x="229.5" y="306.8">Q</text>
<text x="229.5" y="309.4">Q</text>
<text x="254.1" y="311.9">SET</text>
<text x="254.1" y="306.8">D</text>
<text x="265.1" y="306.8">Q</text>
<text x="265.1" y="309.4">Q</text>
<text x="59.5" y="312">INV</text>
<text x="90" y="315.8">NOR_3</text>
<text x="176.2" y="314.4">CLK</text>
<text x="218.5" y="314.4">CLK</text>
<text x="254.1" y="314.4">CLK</text>
<text x="61" y="322.1">D</text>
<text x="72.1" y="322.1">Q</text>
<text x="196.7" y="319.7">INV</text>
<text x="217" y="318.4">DFFS</text>
<text x="252.6" y="318.4">DFFS</text>
<text x="36.5" y="329.7">CLK</text>
<text x="61" y="329.7">CLK</text>
<text x="72.1" y="324.6">Q</text>
<text x="59.5" y="333.6">DFF</text>
<text x="90.2" y="337.3">U67</text>
<text x="61" y="342.4">D</text>
<text x="72.1" y="342.4">Q</text>
<text x="72.1" y="344.9">Q</text>
<text x="89" y="344.9">PIN_CBG_OUT</text>
<text x="107.8" y="346.3">AND_2</text>
<text x="135.7" y="343.8">NOR_2</text>
<text x="180.7" y="344.9">PIN_CBR_IN</text>
<text x="254.1" y="347.5">CBR_IN</text>
<text x="299.9" y="344.9">PIN_AS</text>
<text x="343" y="344.9">D</text>
<text x="354" y="344.9">Q</text>
<text x="354" y="347.5">Q</text>
<text x="378.5" y="344.9">D</text>
<text x="389.6" y="344.9">Q</text>
<text x="389.6" y="347.5">Q</text>
<text x="406.5" y="344.9">PIN_DOE</text>
<text x="59.5" y="353.9">DFF</text>
<text x="61" y="350">CLK</text>
<text x="206.9" y="350.1">INV</text>
<text x="224.6" y="353.9">NAND</text>
<text x="300" y="352.5">PIN_C2</text>
<text x="343" y="350">SET</text>
<text x="343" y="352.5">CLK</text>
<text x="378.5" y="350">SET</text>
<text x="378.5" y="352.5">CLK</text>
<text x="321.2" y="357.8">INV</text>
<text x="341.5" y="356.5">DFFS</text>
<text x="377" y="356.5">DFFS</text>
<text x="444.6" y="359.1">TITLE:</text>
<text x="508.1" y="359.1">DATE:</text>
<text x="182.6" y="365.2">PIN_BOSS</text>
<text x="228.7" y="360.2">PIN_CBR_OE</text>
<text x="228.7" y="365.2">PIN_CBG_OE</text>
<text x="322.4" y="365.2">AS</text>
<text x="351.5" y="362.7">CLK</text>
<text x="448.4" y="369">Based on die picture by Zeptobars</text>
<text x="508.1" y="369.2">PAGE:</text>
<text x="444.6" y="375.6">BY:</text>
<text x="452.2" y="375.6">Sean Gonsalves</text>
<text x="490.3" y="375.6">REV:</text>
<text x="497.9" y="375.6">A</text>
</g>
</svg>
